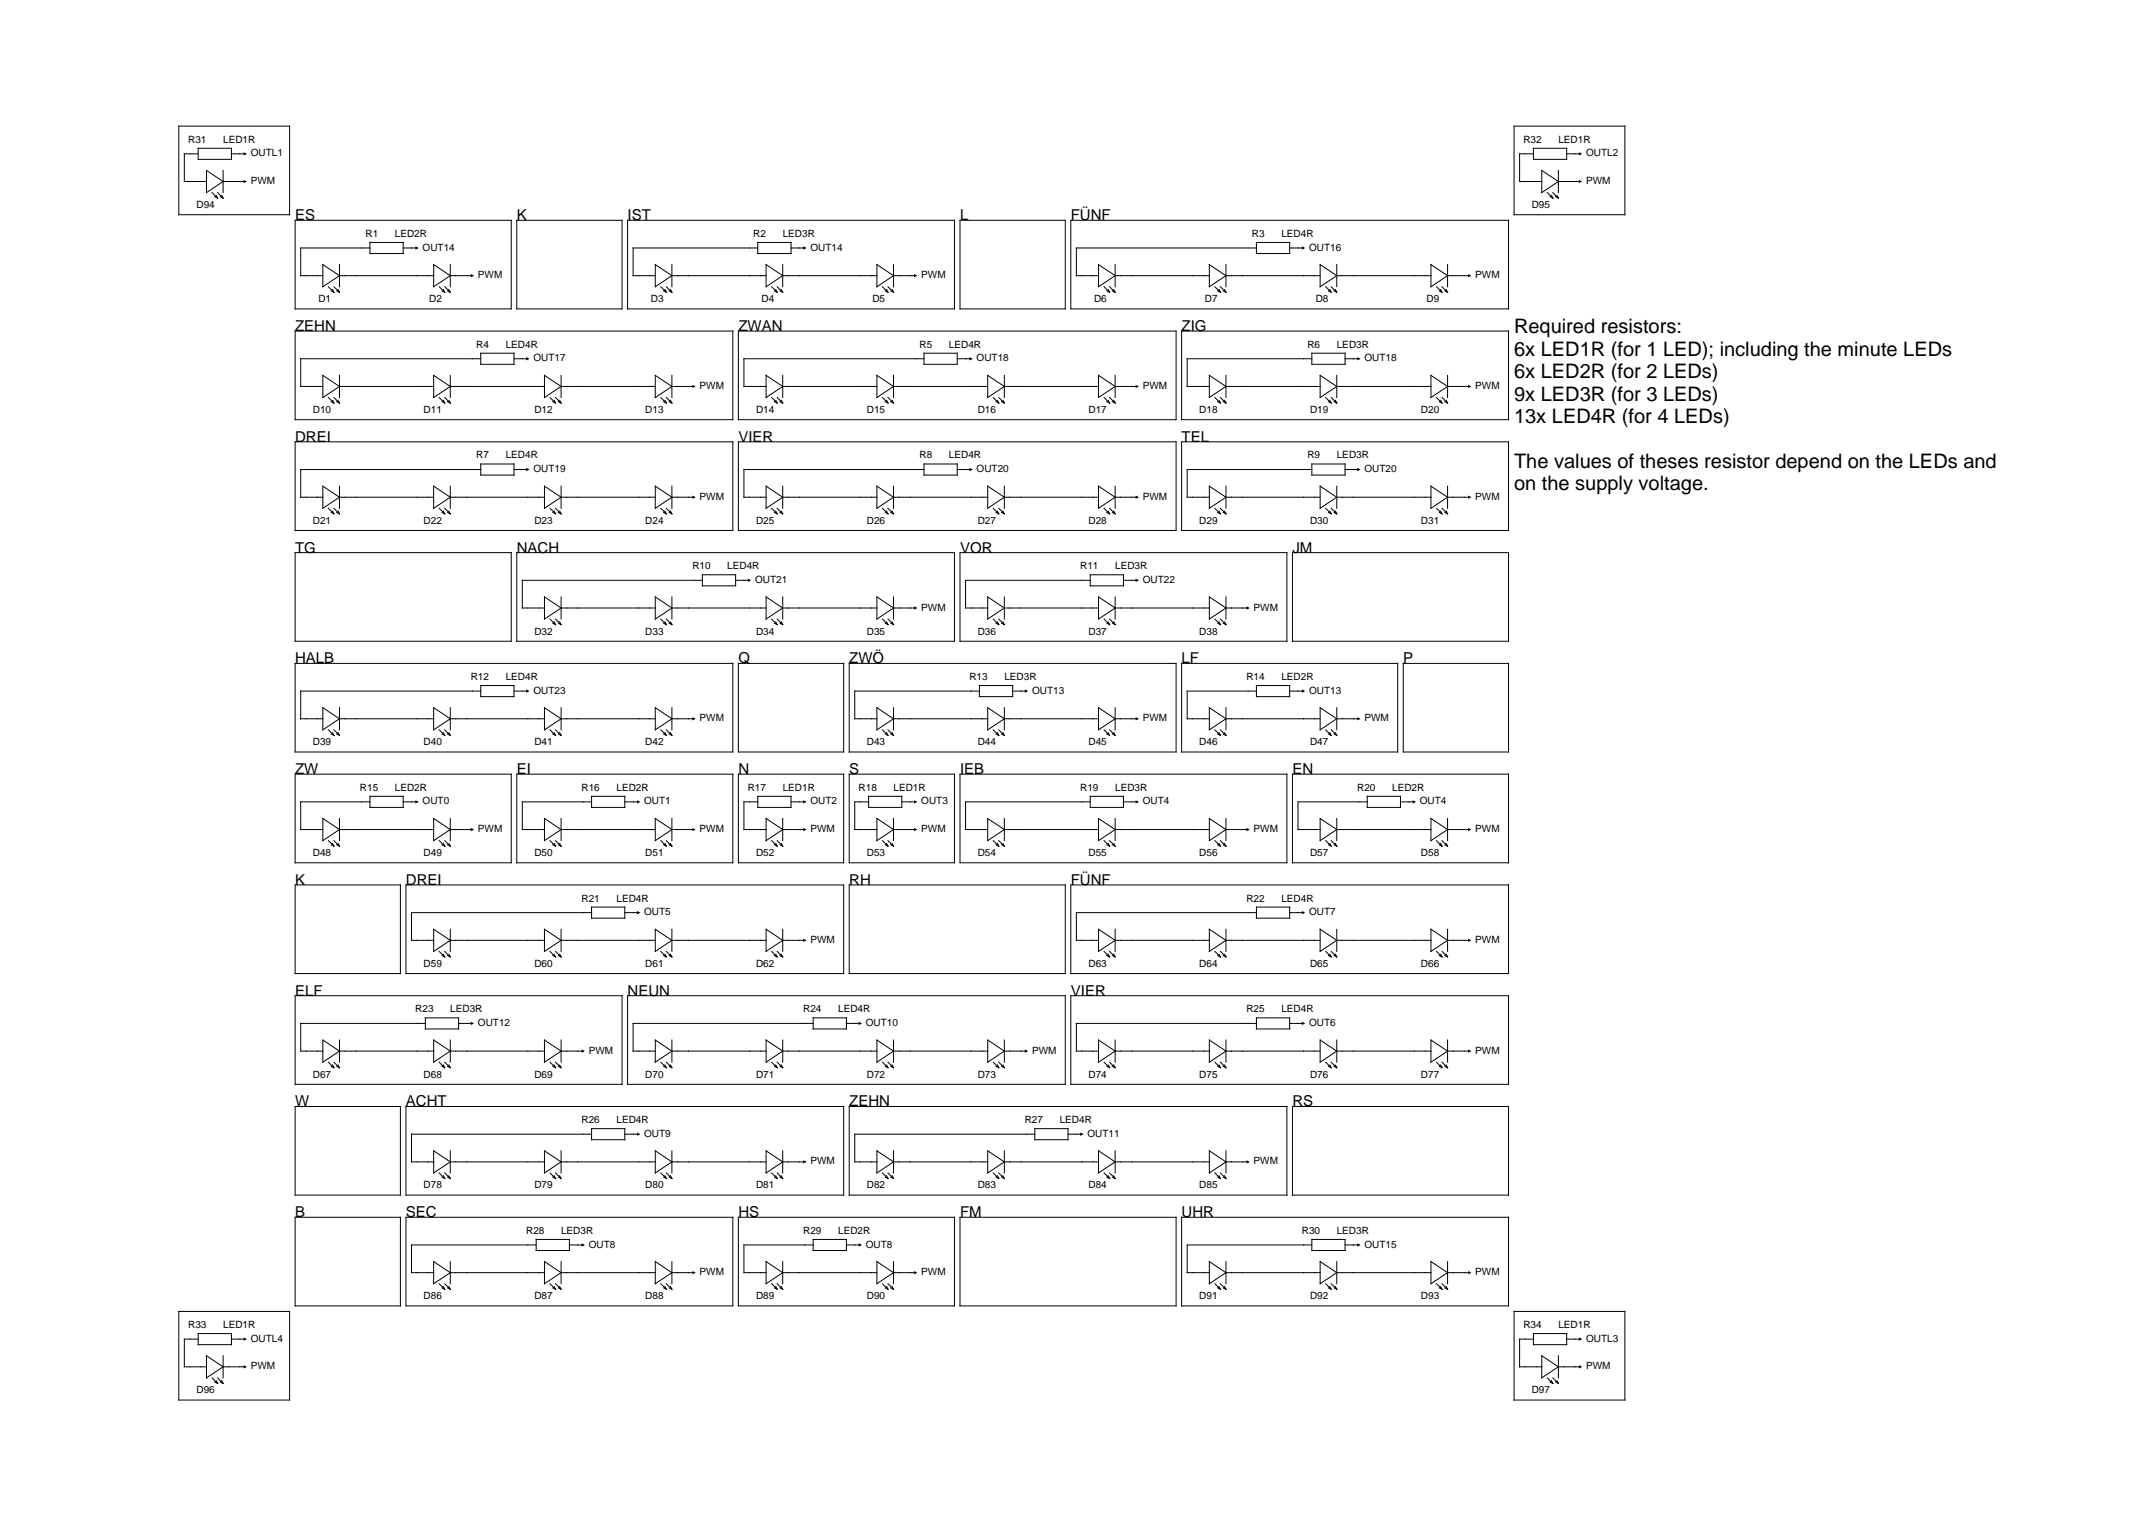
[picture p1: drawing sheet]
<svg xmlns="http://www.w3.org/2000/svg" width="297mm" height="210mm" viewBox="0 0 297 210" stroke-linecap="round" stroke-linejoin="round" font-family="sans-serif">
<g fill="none" stroke="#000" stroke-width=".14">
<path d="M24.7 17.5h15.4v12.2h-15.4zM209.6 17.5h15.3v12.2h-15.3zM27.4 21.3h-1.9v3.8h3.1M27.4 20.5h4.6v1.6h-4.6zM28.6 23.6l2.3 1.5-2.3 1.6zM29.3 26.7l.8 .7M29.7 27.2l.4 .2M29.9 27l.2 .4M30.1 26.7l.8 .7M30.5 27.2l.4 .2M30.7 27l.2 .4M30.9 23.6v3.1"/>
<path d="M30.9 25.1h3.1M32 21.3h2M40.9 30.5h29.9v12.3h-29.9zM44.7 36.6l2.3 1.6-2.3 1.5zM45.5 39.7l.7 .8M46.2 39.7l.8 .8M47 36.6v3.1M47 38.2h13M51.2 34.3h-9.6v3.9h3.1M51.2 33.6h4.6v1.5h-4.6zM55.8 34.3h1.9M60 36.6l2.3 1.6-2.3 1.5z"/>
<path d="M60.8 39.7l.8 .8M61.6 39.7l.7 .8M62.3 38.2h3.1M62.3 36.6v3.1M71.5 30.5h14.6v12.3h-14.6zM86.9 30.5h45.2v12.3h-45.2zM90.7 36.6l2.3 1.6-2.3 1.5zM91.5 39.7l.7 .8M92.2 39.7l.8 .8M93 38.2h13M93 36.6v3.1M104.9 34.3h-17.3v3.9h3.1"/>
<path d="M104.9 33.6h4.6v1.5h-4.6zM106 36.6l2.3 1.6-2.3 1.5zM106.8 39.7l.8 .8M107.6 39.7l.7 .8M108.3 38.2h13.1M108.3 36.6v3.1M109.5 34.3h1.9M121.4 36.6l2.3 1.6-2.3 1.5zM122.1 39.7l.8 .8M122.9 39.7l.8 .8M123.7 38.2h3M123.7 36.6v3.1"/>
<path d="M132.9 30.5h14.6v12.3h-14.6zM148.2 30.5h60.6v12.3h-60.6zM152.1 36.6l2.3 1.6-2.3 1.5zM152.8 39.7l.8 .8M153.6 39.7l.8 .8M154.4 38.2h13M154.4 36.6v3.1M167.4 36.6l2.3 1.6-2.3 1.5zM168.2 39.7l.7 .8M168.9 39.7l.8 .8M169.7 38.2h13M169.7 36.6v3.1"/>
<path d="M173.9 34.3h-24.9v3.9h3.1M173.9 33.6h4.6v1.5h-4.6zM178.5 34.3h1.9M182.7 36.6l2.3 1.6-2.3 1.5zM183.5 39.7l.8 .8M184.3 39.7l.7 .8M185 38.2h13.1M185 36.6v3.1M198.1 36.6l2.3 1.6-2.3 1.5zM198.8 39.7l.8 .8M199.6 39.7l.8 .8M200.4 38.2h3"/>
<path d="M200.4 36.6v3.1M212.3 21.3h-2v3.8h3.1M212.3 20.5h4.6v1.6h-4.6zM213.4 23.6l2.3 1.5-2.3 1.6zM214.2 26.7l.7 .7M214.6 27.2l.3 .2M214.7 27l.2 .4M214.9 26.7l.8 .7M215.3 27.2l.4 .2M215.5 27l.2 .4M215.7 25.1h3.1M215.7 23.6v3.1"/>
<path d="M216.9 21.3h1.9M40.9 45.8h60.5v12.3h-60.5zM44.7 52l2.3 1.5-2.3 1.5zM45.5 55l.7 .8M45.8 40.3l.4 .2M45.8 55.6l.4 .2M46 40.1l.2 .4M46 55.4l.2 .4M46.2 55l.8 .8M46.6 40.3l.4 .2M46.6 55.6l.4 .2M46.8 40.1l.2 .4"/>
<path d="M46.8 55.4l.2 .4M47 52v3M47 53.5h13M60 52l2.3 1.5-2.3 1.5zM60.8 55l.8 .8M61.2 40.3l.4 .2M61.2 55.6l.4 .2M61.4 40.1l.2 .4M61.4 55.4l.2 .4M61.6 55l.7 .8M61.9 40.3l.4 .2M61.9 55.6l.4 .2"/>
<path d="M62.1 40.1l.2 .4M62.1 55.4l.2 .4M62.3 52v3M62.3 53.5h13.1M66.5 49.7h-24.9v3.8h3.1M66.5 48.9h4.6v1.5h-4.6zM71.1 49.7h2M75.4 52l2.3 1.5-2.3 1.5zM76.1 55l.8 .8M76.5 55.6l.4 .2M76.7 55.4l.2 .4M76.9 55l.8 .8"/>
<path d="M77.3 55.6l.4 .2M77.5 55.4l.2 .4M77.7 53.5h13M77.7 52v3M90.7 52l2.3 1.5-2.3 1.5zM91.5 55l.7 .8M91.9 40.3l.3 .2M91.9 55.6l.3 .2M92 40.1l.2 .4M92 55.4l.2 .4M92.2 55l.8 .8M92.6 40.3l.4 .2"/>
<path d="M92.6 55.6l.4 .2M92.8 40.1l.2 .4M92.8 55.4l.2 .4M93 52v3M93 53.5h3.1M102.2 45.8h60.6v12.3h-60.6zM106 52l2.3 1.5-2.3 1.5zM106.8 55l.8 .8M107.2 40.3l.4 .2M107.2 55.6l.4 .2M107.4 40.1l.2 .4M107.4 55.4l.2 .4"/>
<path d="M107.6 55l.7 .8M108 40.3l.3 .2M108 55.6l.3 .2M108.1 40.1l.2 .4M108.1 55.4l.2 .4M108.3 52v3M108.3 53.5h13.1M121.4 52l2.3 1.5-2.3 1.5zM122.1 55l.8 .8M122.5 55.6l.4 .2M122.5 40.3l.4 .2M122.7 40.1l.2 .4"/>
<path d="M122.7 55.4l.2 .4M122.9 55l.8 .8M123.3 55.6l.4 .2M123.3 40.3l.4 .2M123.5 40.1l.2 .4M123.5 55.4l.2 .4M123.7 52v3M123.7 53.5h13M127.9 49.7h-24.9v3.8h3M127.9 48.9h4.6v1.5h-4.6zM132.5 49.7h1.9M136.7 52l2.3 1.5-2.3 1.5z"/>
<path d="M137.5 55l.7 .8M137.9 55.6l.3 .2M138.1 55.4l.1 .4M138.2 55l.8 .8M138.6 55.6l.4 .2M138.8 55.4l.2 .4M139 53.5h13.1M139 52v3M152.1 52l2.3 1.5-2.3 1.5zM152.8 55l.8 .8M153.2 55.6l.4 .2M153.2 40.3l.4 .2"/>
<path d="M153.4 40.1l.2 .4M153.4 55.4l.2 .4M153.6 55l.8 .8M154 55.6l.4 .2M154 40.3l.4 .2M154.2 40.1l.2 .4M154.2 55.4l.2 .4M154.4 52v3M154.4 53.5h3M163.6 45.8h45.2v12.3h-45.2zM167.4 52l2.3 1.5-2.3 1.5zM168.2 55l.7 .8"/>
<path d="M168.5 40.3l.4 .2M168.5 55.6l.4 .2M168.7 40.1l.2 .4M168.7 55.4l.2 .4M168.9 55l.8 .8M169.3 40.3l.4 .2M169.3 55.6l.4 .2M169.5 40.1l.2 .4M169.5 55.4l.2 .4M169.7 52v3M169.7 53.5h13M181.6 49.7h-17.3v3.8h3.1"/>
<path d="M181.6 48.9h4.6v1.5h-4.6zM182.7 52l2.3 1.5-2.3 1.5zM183.5 55l.8 .8M183.9 40.3l.4 .2M183.9 55.6l.4 .2M184.1 40.1l.2 .4M184.1 55.4l.2 .4M184.3 55l.7 .8M184.6 40.3l.4 .2M184.6 55.6l.4 .2M184.8 40.1l.2 .4M184.8 55.4l.2 .4"/>
<path d="M185 52v3M185 53.5h13.1M186.2 49.7h1.9M198.1 52l2.3 1.5-2.3 1.5zM198.8 55l.8 .8M199.2 55.6l.4 .2M199.2 40.3l.4 .2M199.4 40.1l.2 .4M199.4 55.4l.2 .4M199.6 55l.8 .8M200 55.6l.4 .2M200 40.3l.4 .2"/>
<path d="M200.2 40.1l.2 .4M200.2 55.4l.2 .4M200.4 52v3M200.4 53.5h3M40.9 76.5h29.9v12.3h-29.9zM40.9 61.2h60.5v12.2h-60.5zM44.7 67.3l2.3 1.5-2.3 1.6zM45.5 70.4l.7 .7M45.8 71l.4 .1M46 70.8l.2 .3M46.2 70.4l.8 .7M46.6 71l.4 .1"/>
<path d="M46.8 70.8l.2 .3M47 67.3v3.1M47 68.8h13M60 67.3l2.3 1.5-2.3 1.6zM60.8 70.4l.8 .7M61.2 71l.4 .1M61.4 70.8l.2 .3M61.6 70.4l.7 .7M61.9 71l.4 .1M62.1 70.8l.2 .3M62.3 67.3v3.1M62.3 68.8h13.1"/>
<path d="M66.5 65h-24.9v3.8h3.1M66.5 64.2h4.6v1.6h-4.6zM71.1 65h2M71.5 76.5h60.6v12.3h-60.6zM75.4 67.3l2.3 1.5-2.3 1.6zM76.1 70.4l.8 .7M76.5 71l.4 .1M76.7 70.8l.2 .3M76.9 70.4l.8 .7M77.3 71l.4 .1M77.5 70.8l.2 .3M77.7 67.3v3.1"/>
<path d="M77.7 68.8h13M90.7 67.3l2.3 1.5-2.3 1.6zM91.5 70.4l.7 .7M91.9 71l.3 .1M92 70.8l.2 .3M92.2 70.4l.8 .7M92.6 71l.4 .1M92.8 70.8l.2 .3M93 67.3v3.1M93 68.8h3.1M97.2 79.6h4.6v1.5h-4.6zM102.2 61.2h60.6v12.2h-60.6z"/>
<path d="M106 67.3l2.3 1.5-2.3 1.6zM106.8 70.4l.8 .7M107.2 71l.4 .1M107.4 70.8l.2 .3M107.6 70.4l.7 .7M108 71l.3 .1M108.1 70.8l.2 .3M108.3 67.3v3.1M108.3 68.8h13.1M121.4 67.3l2.3 1.5-2.3 1.6zM122.1 70.4l.8 .7M122.5 71l.4 .1"/>
<path d="M122.7 70.8l.2 .3M122.9 70.4l.8 .7M123.3 71l.4 .1M123.5 70.8l.2 .3M123.7 67.3v3.1M123.7 68.8h13M127.9 65h-24.9v3.8h3M127.9 64.2h4.6v1.6h-4.6zM132.5 65h1.9M132.9 76.5h45.2v12.3h-45.2zM136.7 67.3l2.3 1.5-2.3 1.6zM137.5 70.4l.7 .7"/>
<path d="M137.9 71l.3 .1M138.1 70.8l.1 .3M138.2 70.4l.8 .7M138.6 71l.4 .1M138.8 70.8l.2 .3M139 68.8h13.1M139 67.3v3.1M150.9 79.6h4.6v1.5h-4.6zM152.1 67.3l2.3 1.5-2.3 1.6zM152.8 70.4l.8 .7M153.2 71l.4 .1M153.4 70.8l.2 .3"/>
<path d="M153.6 70.4l.8 .7M154 71l.4 .1M154.2 70.8l.2 .3M154.4 67.3v3.1M154.4 68.8h3M163.6 61.2h45.2v12.2h-45.2zM167.4 67.3l2.3 1.5-2.3 1.6zM168.2 70.4l.7 .7M168.5 71l.4 .1M168.7 70.8l.2 .3M168.9 70.4l.8 .7M169.3 71l.4 .1"/>
<path d="M169.5 70.8l.2 .3M169.7 67.3v3.1M169.7 68.8h13M178.9 76.5h29.9v12.3h-29.9zM181.6 65h-17.3v3.8h3.1M181.6 64.2h4.6v1.6h-4.6zM182.7 67.3l2.3 1.5-2.3 1.6zM183.5 70.4l.8 .7M183.9 71l.4 .1M184.1 70.8l.2 .3M184.3 70.4l.7 .7M184.6 71l.4 .1"/>
<path d="M184.8 70.8l.2 .3M185 67.3v3.1M185 68.8h13.1M186.2 65h1.9M198.1 67.3l2.3 1.5-2.3 1.6zM198.8 70.4l.8 .7M199.2 71l.4 .1M199.4 70.8l.2 .3M199.6 70.4l.8 .7M200 71l.4 .1M200.2 70.8l.2 .3M200.4 67.3v3.1"/>
<path d="M200.4 68.8h3M40.9 91.9h60.5v12.2h-60.5zM44.7 98l2.3 1.5-2.3 1.6zM47 98v3.1M47 99.5h13M60 98l2.3 1.5-2.3 1.6zM62.3 98v3.1M62.3 99.5h13.1M66.5 95.7h-24.9v3.8h3.1M66.5 94.9h4.6v1.6h-4.6zM71.1 95.7h2M75.4 82.6l2.3 1.6-2.3 1.5z"/>
<path d="M75.4 98l2.3 1.5-2.3 1.6zM76.1 85.7l.8 .8M76.5 86.3l.4 .2M76.7 86.1l.2 .4M76.9 85.7l.8 .8M77.3 86.3l.4 .2M77.5 86.1l.2 .4M77.7 82.6v3.1M77.7 98v3.1M77.7 84.2h13M77.7 99.5h13M90.7 82.6l2.3 1.6-2.3 1.5z"/>
<path d="M90.7 98l2.3 1.5-2.3 1.6zM91.5 85.7l.7 .8M91.9 86.3l.3 .2M92 86.1l.2 .4M92.2 85.7l.8 .8M92.6 86.3l.4 .2M92.8 86.1l.2 .4M93 82.6v3.1M93 98v3.1M93 84.2h13M93 99.5h3.1M97.2 80.3h-24.9v3.9h3.1"/>
<path d="M101.8 80.3h1.9M102.2 91.9h14.6v12.2h-14.6zM106 82.6l2.3 1.6-2.3 1.5zM106.8 85.7l.8 .8M107.2 86.3l.4 .2M107.4 86.1l.2 .4M107.6 85.7l.7 .8M108 86.3l.3 .2M108.1 86.1l.2 .4M108.3 82.6v3.1M108.3 84.2h13.1M117.5 91.9h45.3v12.2h-45.3z"/>
<path d="M121.4 82.6l2.3 1.6-2.3 1.5zM121.4 98l2.3 1.5-2.3 1.6zM122.1 85.7l.8 .8M122.5 86.3l.4 .2M122.7 86.1l.2 .4M122.9 85.7l.8 .8M123.3 86.3l.4 .2M123.5 86.1l.2 .4M123.7 82.6v3.1M123.7 98v3.1M123.7 84.2h3M123.7 99.5h13"/>
<path d="M135.6 95.7h-17.3v3.8h3.1M135.6 94.9h4.6v1.6h-4.6zM136.7 98l2.3 1.5-2.3 1.6zM136.7 82.6l2.3 1.6-2.3 1.5zM137.5 85.7l.7 .8M137.9 86.3l.3 .2M138.1 86.1l.1 .4M138.2 85.7l.8 .8M138.6 86.3l.4 .2M138.8 86.1l.2 .4M139 82.6v3.1M139 98v3.1"/>
<path d="M139 84.2h13.1M139 99.5h13.1M140.2 95.7h1.9M150.9 80.3h-17.3v3.9h3.1M152.1 98l2.3 1.5-2.3 1.6zM152.1 82.6l2.3 1.6-2.3 1.5zM152.8 85.7l.8 .8M153.2 86.3l.4 .2M153.4 86.1l.2 .4M153.6 85.7l.8 .8M154 86.3l.4 .2M154.2 86.1l.2 .4"/>
<path d="M154.4 82.6v3.1M154.4 98v3.1M154.4 84.2h13M154.4 99.5h3M155.5 80.3h1.9M163.6 91.9h29.9v12.2h-29.9zM167.4 82.6l2.3 1.6-2.3 1.5zM167.4 98l2.3 1.5-2.3 1.6zM168.2 85.7l.7 .8M168.5 86.3l.4 .2M168.7 86.1l.2 .4M168.9 85.7l.8 .8"/>
<path d="M169.3 86.3l.4 .2M169.5 86.1l.2 .4M169.7 82.6v3.1M169.7 98v3.1M169.7 84.2h3.1M169.7 99.5h13M173.9 94.9h4.6v1.6h-4.6zM173.9 95.7h-9.6v3.8h3.1M178.5 95.7h1.9M182.7 98l2.3 1.5-2.3 1.6zM185 98v3.1M185 99.5h3.1"/>
<path d="M194.2 91.9h14.6v12.2h-14.6zM40.9 107.2h29.9v12.3h-29.9zM44.7 113.3l2.3 1.6-2.3 1.5zM45.5 101.1l.7 .7M45.5 116.4l.7 .8M45.8 101.6l.4 .2M45.8 117l.4 .2M46 101.4l.2 .4M46 116.8l.2 .4M46.2 101.1l.8 .7M46.2 116.4l.8 .8M46.6 101.6l.4 .2"/>
<path d="M46.6 117l.4 .2M46.8 101.4l.2 .4M46.8 116.8l.2 .4M47 113.3v3.1M47 114.9h13M51.2 110.3h4.6v1.5h-4.6zM51.2 111h-9.6v3.9h3.1M55.8 111h1.9M60 113.3l2.3 1.6-2.3 1.5zM60.8 101.1l.8 .7M60.8 116.4l.8 .8M61.2 101.6l.4 .2"/>
<path d="M61.2 117l.4 .2M61.4 101.4l.2 .4M61.4 116.8l.2 .4M61.6 101.1l.7 .7M61.6 116.4l.7 .8M61.9 101.6l.4 .2M61.9 117l.4 .2M62.1 101.4l.2 .4M62.1 116.8l.2 .4M62.3 113.3v3.1M62.3 114.9h3.1M71.5 107.2h29.9v12.3h-29.9z"/>
<path d="M75.4 113.3l2.3 1.6-2.3 1.5zM76.1 101.1l.8 .7M76.1 116.4l.8 .8M76.5 101.6l.4 .2M76.5 117l.4 .2M76.7 101.4l.2 .4M76.7 116.8l.2 .4M76.9 101.1l.8 .7M76.9 116.4l.8 .8M77.3 101.6l.4 .2M77.3 117l.4 .2M77.5 101.4l.2 .4"/>
<path d="M77.5 116.8l.2 .4M77.7 113.3v3.1M77.7 114.9h13M81.9 111h-9.6v3.9h3.1M81.9 110.3h4.6v1.5h-4.6zM86.5 111h1.9M90.7 113.3l2.3 1.6-2.3 1.5zM91.5 101.1l.7 .7M91.5 116.4l.7 .8M91.9 117l.3 .2M91.9 101.6l.3 .2M92 101.4l.2 .4"/>
<path d="M92 116.8l.2 .4M92.2 101.1l.8 .7M92.2 116.4l.8 .8M92.6 117l.4 .2M92.6 101.6l.4 .2M92.8 101.4l.2 .4M92.8 116.8l.2 .4M93 113.3v3.1M93 114.9h3.1M102.2 107.2h14.6v12.3h-14.6zM104.9 110.3h4.6v1.5h-4.6zM104.9 111h-1.9v3.9h3"/>
<path d="M106 113.3l2.3 1.6-2.3 1.5zM106.8 116.4l.8 .8M107.2 117l.4 .2M107.4 116.8l.2 .4M107.6 116.4l.7 .8M108 117l.3 .2M108.1 116.8l.2 .4M108.3 113.3v3.1M108.3 114.9h3.1M109.5 111h1.9M117.5 107.2h14.6v12.3h-14.6zM120.2 111h-1.9v3.9h3.1"/>
<path d="M120.2 110.3h4.6v1.5h-4.6zM121.4 113.3l2.3 1.6-2.3 1.5zM122.1 101.1l.8 .7M122.1 116.4l.8 .8M122.5 101.6l.4 .2M122.5 117l.4 .2M122.7 101.4l.2 .4M122.7 116.8l.2 .4M122.9 101.1l.8 .7M122.9 116.4l.8 .8M123.3 101.6l.4 .2M123.3 117l.4 .2"/>
<path d="M123.5 101.4l.2 .4M123.5 116.8l.2 .4M123.7 113.3v3.1M123.7 114.9h3M124.8 111h1.9M132.9 107.2h45.2v12.3h-45.2zM136.7 113.3l2.3 1.6-2.3 1.5zM137.5 101.1l.7 .7M137.5 116.4l.7 .8M137.9 101.6l.3 .2M137.9 117l.3 .2M138.1 101.4l.1 .4"/>
<path d="M138.1 116.8l.1 .4M138.2 101.1l.8 .7M138.2 116.4l.8 .8M138.6 101.6l.4 .2M138.6 117l.4 .2M138.8 101.4l.2 .4M138.8 116.8l.2 .4M139 113.3v3.1M139 114.9h13.1M150.9 110.3h4.6v1.5h-4.6zM150.9 111h-17.3v3.9h3.1M152.1 113.3l2.3 1.6-2.3 1.5z"/>
<path d="M152.8 101.1l.8 .7M152.8 116.4l.8 .8M153.2 101.6l.4 .2M153.2 117l.4 .2M153.4 101.4l.2 .4M153.4 116.8l.2 .4M153.6 101.1l.8 .7M153.6 116.4l.8 .8M154 117l.4 .2M154 101.6l.4 .2M154.2 101.4l.2 .4M154.2 116.8l.2 .4"/>
<path d="M154.4 113.3v3.1M154.4 114.9h13M155.5 111h1.9M167.4 113.3l2.3 1.6-2.3 1.5zM168.2 116.4l.7 .8M168.2 101.1l.7 .7M168.5 101.6l.4 .2M168.5 117l.4 .2M168.7 101.4l.2 .4M168.7 116.8l.2 .4M168.9 101.1l.8 .7M168.9 116.4l.8 .8"/>
<path d="M169.3 101.6l.4 .2M169.3 117l.4 .2M169.5 116.8l.2 .4M169.5 101.4l.2 .4M169.7 113.3v3.1M169.7 114.9h3.1M178.9 107.2h29.9v12.3h-29.9zM182.7 113.3l2.3 1.6-2.3 1.5zM183.5 116.4l.8 .8M183.5 101.1l.8 .7M183.9 117l.4 .2M183.9 101.6l.4 .2"/>
<path d="M184.1 101.4l.2 .4M184.1 116.8l.2 .4M184.3 101.1l.7 .7M184.3 116.4l.7 .8M184.6 117l.4 .2M184.6 101.6l.4 .2M184.8 101.4l.2 .4M184.8 116.8l.2 .4M185 113.3v3.1M185 114.9h13.1M189.2 111h-9.5v3.9h3M189.2 110.3h4.6v1.5h-4.6z"/>
<path d="M193.8 111h2M198.1 113.3l2.3 1.6-2.3 1.5zM198.8 116.4l.8 .8M199.2 117l.4 .2M199.4 116.8l.2 .4M199.6 116.4l.8 .8M200 117l.4 .2M200.2 116.8l.2 .4M200.4 113.3v3.1M200.4 114.9h3M40.9 122.5h14.5v12.3h-14.5zM40.9 137.9h45.2v12.2h-45.2z"/>
<path d="M56.2 122.5h60.6v12.3h-60.6zM60 128.7l2.3 1.5-2.3 1.5zM60.8 131.7l.8 .8M61.2 132.3l.4 .2M61.4 132.1l.2 .4M61.6 131.7l.7 .8M61.9 132.3l.4 .2M62.1 132.1l.2 .4M62.3 128.7v3M62.3 130.2h13.1M75.4 128.7l2.3 1.5-2.3 1.5zM76.1 131.7l.8 .8"/>
<path d="M76.5 132.3l.4 .2M76.7 132.1l.2 .4M76.9 131.7l.8 .8M77.3 132.3l.4 .2M77.5 132.1l.2 .4M77.7 128.7v3M77.7 130.2h13M81.9 125.6h4.6v1.5h-4.6zM81.9 126.4h-24.9v3.8h3M86.5 126.4h1.9M86.9 137.9h60.6v12.2h-60.6zM90.7 128.7l2.3 1.5-2.3 1.5z"/>
<path d="M91.5 131.7l.7 .8M91.9 132.3l.3 .2M92 132.1l.2 .4M92.2 131.7l.8 .8M92.6 132.3l.4 .2M92.8 132.1l.2 .4M93 128.7v3M93 130.2h13M106 128.7l2.3 1.5-2.3 1.5zM106.8 131.7l.8 .8M107.2 132.3l.4 .2M107.4 132.1l.2 .4"/>
<path d="M107.6 131.7l.7 .8M108 132.3l.3 .2M108.1 132.1l.2 .4M108.3 128.7v3M108.3 130.2h3.1M117.5 122.5h30v12.3h-30zM148.2 122.5h60.6v12.3h-60.6zM148.2 137.9h60.6v12.2h-60.6zM152.1 128.7l2.3 1.5-2.3 1.5zM152.8 131.7l.8 .8M153.2 132.3l.4 .2M153.4 132.1l.2 .4"/>
<path d="M153.6 131.7l.8 .8M154 132.3l.4 .2M154.2 132.1l.2 .4M154.4 128.7v3M154.4 130.2h13M167.4 128.7l2.3 1.5-2.3 1.5zM168.2 131.7l.7 .8M168.5 132.3l.4 .2M168.7 132.1l.2 .4M168.9 131.7l.8 .8M169.3 132.3l.4 .2M169.5 132.1l.2 .4"/>
<path d="M169.7 128.7v3M169.7 130.2h13M173.9 125.6h4.6v1.5h-4.6zM173.9 126.4h-24.9v3.8h3.1M178.5 126.4h1.9M182.7 128.7l2.3 1.5-2.3 1.5zM183.5 131.7l.8 .8M183.9 132.3l.4 .2M184.1 132.1l.2 .4M184.3 131.7l.7 .8M184.6 132.3l.4 .2M184.8 132.1l.2 .4"/>
<path d="M185 128.7v3M185 130.2h13.1M198.1 128.7l2.3 1.5-2.3 1.5zM198.8 131.7l.8 .8M199.2 132.3l.4 .2M199.4 132.1l.2 .4M199.6 131.7l.8 .8M200 132.3l.4 .2M200.2 132.1l.2 .4M200.4 128.7v3M200.4 130.2h3M40.9 153.2h14.5v12.3h-14.5z"/>
<path d="M44.7 144l2.3 1.5-2.3 1.6zM45.5 147.1l.7 .7M45.8 147.6l.4 .2M46 147.5l.2 .3M46.2 147.1l.8 .7M46.6 147.6l.4 .2M46.8 147.5l.2 .3M47 144v3.1M47 145.5h13M56.2 153.2h60.6v12.3h-60.6zM58.9 141.7h-17.3v3.8h3.1M58.9 140.9h4.6v1.6h-4.6z"/>
<path d="M60 144l2.3 1.5-2.3 1.6zM60 159.3l2.3 1.6-2.3 1.5zM60.8 147.1l.8 .7M61.2 147.6l.4 .2M61.4 147.5l.2 .3M61.6 147.1l.7 .7M61.9 147.6l.4 .2M62.1 147.5l.2 .3M62.3 144v3.1M62.3 159.3v3.1M62.3 145.5h13.1M63.5 141.7h1.9"/>
<path d="M75.4 144l2.3 1.5-2.3 1.6zM75.4 159.3l2.3 1.6-2.3 1.5zM76.1 147.1l.8 .7M76.5 147.6l.4 .2M76.7 147.5l.2 .3M76.9 147.1l.8 .7M77.3 147.6l.4 .2M77.5 147.5l.2 .3M77.7 144v3.1M77.7 159.3v3.1M77.7 145.5h3M81.9 156.3h4.6v1.5h-4.6z"/>
<path d="M81.9 157h-24.9v3.9h3M86.5 157h1.9M90.7 144l2.3 1.5-2.3 1.6zM90.7 159.3l2.3 1.6-2.3 1.5zM91.5 147.1l.7 .7M91.9 147.6l.3 .2M92 147.5l.2 .3M92.2 147.1l.8 .7M92.6 147.6l.4 .2M92.8 147.5l.2 .3M93 144v3.1M93 159.3v3.1"/>
<path d="M93 145.5h13M106 144l2.3 1.5-2.3 1.6zM106 159.3l2.3 1.6-2.3 1.5zM106.8 147.1l.8 .7M107.2 147.6l.4 .2M107.4 147.5l.2 .3M107.6 147.1l.7 .7M108 147.6l.3 .2M108.1 147.5l.2 .3M108.3 144v3.1M108.3 159.3v3.1M108.3 145.5h13.1"/>
<path d="M112.6 141.7h-25v3.8h3.1M112.6 140.9h4.6v1.6h-4.6zM117.2 141.7h1.9M117.5 153.2h60.6v12.3h-60.6zM121.4 144l2.3 1.5-2.3 1.6zM121.4 159.3l2.3 1.6-2.3 1.5zM122.1 147.1l.8 .7M122.5 147.6l.4 .2M122.7 147.5l.2 .3M122.9 147.1l.8 .7M123.3 147.6l.4 .2M123.5 147.5l.2 .3"/>
<path d="M123.7 144v3.1M123.7 159.3v3.1M123.7 145.5h13M136.7 144l2.3 1.5-2.3 1.6zM136.7 159.3l2.3 1.6-2.3 1.5zM137.5 147.1l.7 .7M137.9 147.6l.3 .2M138.1 147.5l.1 .3M138.2 147.1l.8 .7M138.6 147.6l.4 .2M138.8 147.5l.2 .3M139 144v3.1"/>
<path d="M139 159.3v3.1M139 145.5h3.1M143.2 157h-24.9v3.9h3.1M143.2 156.3h4.6v1.5h-4.6zM147.8 157h2M152.1 144l2.3 1.5-2.3 1.6zM152.1 159.3l2.3 1.6-2.3 1.5zM152.8 147.1l.8 .7M153.2 147.6l.4 .2M153.4 147.5l.2 .3M153.6 147.1l.8 .7M154 147.6l.4 .2"/>
<path d="M154.2 147.5l.2 .3M154.4 144v3.1M154.4 159.3v3.1M154.4 145.5h13M167.4 144l2.3 1.5-2.3 1.6zM167.4 159.3l2.3 1.6-2.3 1.5zM168.2 147.1l.7 .7M168.5 147.6l.4 .2M168.7 147.5l.2 .3M168.9 147.1l.8 .7M169.3 147.6l.4 .2M169.5 147.5l.2 .3"/>
<path d="M169.7 144v3.1M169.7 159.3v3.1M169.7 145.5h13M173.9 140.9h4.6v1.6h-4.6zM173.9 141.7h-24.9v3.8h3.1M178.5 141.7h1.9M178.9 153.2h29.9v12.3h-29.9zM182.7 144l2.3 1.5-2.3 1.6zM183.5 147.1l.8 .7M183.9 147.6l.4 .2M184.1 147.5l.2 .3M184.3 147.1l.7 .7"/>
<path d="M184.6 147.6l.4 .2M184.8 147.5l.2 .3M185 144v3.1M185 145.5h13.1M198.1 144l2.3 1.5-2.3 1.6zM198.8 147.1l.8 .7M199.2 147.6l.4 .2M199.4 147.5l.2 .3M199.6 147.1l.8 .7M200 147.6l.4 .2M200.2 147.5l.2 .3M200.4 144v3.1"/>
<path d="M200.4 145.5h3M40.9 168.5h14.5v12.3h-14.5zM56.2 168.5h45.2v12.3h-45.2zM60 174.7l2.3 1.5-2.3 1.5zM60.8 162.4l.8 .8M60.8 177.7l.8 .8M61.2 163l.4 .2M61.2 178.3l.4 .2M61.4 162.8l.2 .4M61.4 178.1l.2 .4M61.6 162.4l.7 .8M61.6 177.7l.7 .8"/>
<path d="M61.9 163l.4 .2M61.9 178.3l.4 .2M62.1 162.8l.2 .4M62.1 178.1l.2 .4M62.3 174.7v3M62.3 160.9h13.1M62.3 176.2h13.1M74.2 172.4h-17.2v3.8h3M74.2 171.6h4.6v1.5h-4.6zM75.4 174.7l2.3 1.5-2.3 1.5zM76.1 162.4l.8 .8M76.1 177.7l.8 .8"/>
<path d="M76.5 163l.4 .2M76.5 178.3l.4 .2M76.7 162.8l.2 .4M76.7 178.1l.2 .4M76.9 162.4l.8 .8M76.9 177.7l.8 .8M77.3 163l.4 .2M77.3 178.3l.4 .2M77.5 162.8l.2 .4M77.5 178.1l.2 .4M77.7 174.7v3M77.7 160.9h13"/>
<path d="M77.7 176.2h13M78.8 172.4h1.9M90.7 174.7l2.3 1.5-2.3 1.5zM91.5 162.4l.7 .8M91.5 177.7l.7 .8M91.9 163l.3 .2M91.9 178.3l.3 .2M92 162.8l.2 .4M92 178.1l.2 .4M92.2 162.4l.8 .8M92.2 177.7l.8 .8M92.6 163l.4 .2"/>
<path d="M92.6 178.3l.4 .2M92.8 162.8l.2 .4M92.8 178.1l.2 .4M93 174.7v3M93 160.9h13M93 176.2h3.1M102.2 168.5h29.9v12.3h-29.9zM106 174.7l2.3 1.5-2.3 1.5zM106.8 162.4l.8 .8M106.8 177.7l.8 .8M107.2 163l.4 .2M107.2 178.3l.4 .2"/>
<path d="M107.4 162.8l.2 .4M107.4 178.1l.2 .4M107.6 162.4l.7 .8M107.6 177.7l.7 .8M108 163l.3 .2M108 178.3l.3 .2M108.1 178.1l.2 .4M108.1 162.8l.2 .4M108.3 174.7v3M108.3 160.9h3.1M108.3 176.2h13.1M112.6 172.4h-9.6v3.8h3"/>
<path d="M112.6 171.6h4.6v1.5h-4.6zM117.2 172.4h1.9M121.4 174.7l2.3 1.5-2.3 1.5zM122.1 162.4l.8 .8M122.1 177.7l.8 .8M122.5 178.3l.4 .2M122.5 163l.4 .2M122.7 162.8l.2 .4M122.7 178.1l.2 .4M122.9 162.4l.8 .8M122.9 177.7l.8 .8M123.3 178.3l.4 .2"/>
<path d="M123.3 163l.4 .2M123.5 162.8l.2 .4M123.5 178.1l.2 .4M123.7 174.7v3M123.7 160.9h13M123.7 176.2h3M132.9 168.5h29.9v12.3h-29.9zM137.5 162.4l.7 .8M137.9 163l.3 .2M138.1 162.8l.1 .4M138.2 162.4l.8 .8M138.6 163l.4 .2"/>
<path d="M138.8 162.8l.2 .4M139 160.9h13.1M152.8 162.4l.8 .8M153.2 163l.4 .2M153.4 162.8l.2 .4M153.6 162.4l.8 .8M154 163l.4 .2M154.2 162.8l.2 .4M154.4 160.9h13M163.6 168.5h45.2v12.3h-45.2zM167.4 174.7l2.3 1.5-2.3 1.5zM168.2 162.4l.7 .8"/>
<path d="M168.2 177.7l.7 .8M168.5 178.3l.4 .2M168.5 163l.4 .2M168.7 162.8l.2 .4M168.7 178.1l.2 .4M168.9 162.4l.8 .8M168.9 177.7l.8 .8M169.3 178.3l.4 .2M169.3 163l.4 .2M169.5 162.8l.2 .4M169.5 178.1l.2 .4M169.7 174.7v3"/>
<path d="M169.7 160.9h3.1M169.7 176.2h13M181.6 171.6h4.6v1.5h-4.6zM181.6 172.4h-17.3v3.8h3.1M182.7 174.7l2.3 1.5-2.3 1.5zM183.5 177.7l.8 .8M183.9 178.3l.4 .2M184.1 178.1l.2 .4M184.3 177.7l.7 .8M184.6 178.3l.4 .2M184.8 178.1l.2 .4M185 174.7v3"/>
<path d="M185 176.2h13.1M186.2 172.4h1.9M198.1 174.7l2.3 1.5-2.3 1.5zM198.8 177.7l.8 .8M199.2 178.3l.4 .2M199.4 178.1l.2 .4M199.6 177.7l.8 .8M200 178.3l.4 .2M200.2 178.1l.2 .4M200.4 174.7v3M200.4 176.2h3M24.7 181.6h15.4v12.2h-15.4z"/>
<path d="M27.4 184.6h4.6v1.6h-4.6zM27.4 185.4h-1.9v3.8h3.1M28.6 187.7l2.3 1.5-2.3 1.6zM29.3 190.8l.8 .7M29.7 191.4l.4 .1M29.9 191.2l.2 .3M30.1 190.8l.8 .7M30.5 191.4l.4 .1M30.7 191.2l.2 .3M30.9 187.7v3.1M30.9 189.2h3.1M32 185.4h2"/>
<path d="M209.6 181.6h15.3v12.2h-15.3zM212.3 184.6h4.6v1.6h-4.6zM212.3 185.4h-2v3.8h3.1M213.4 187.7l2.3 1.5-2.3 1.6zM214.2 190.8l.7 .7M214.6 191.4l.3 .1M214.7 191.2l.2 .3M214.9 190.8l.8 .7M215.3 191.4l.4 .1M215.5 191.2l.2 .3M215.7 187.7v3.1M215.7 189.2h3.1"/>
<path d="M216.9 185.4h1.9"/>
</g>
<g fill="#000">
<path d="M33.7 24.9l.5 .2-.5 .3zM33.7 21.1l.5 .2-.5 .2zM57.5 34.1l.5 .2-.5 .3zM65.2 37.9l.4 .3-.4 .2zM111.2 34.1l.4 .2-.4 .3zM126.5 37.9l.5 .3-.5 .2zM180.2 34.1l.5 .2-.5 .3zM203.2 37.9l.5 .3-.5 .2zM218.5 24.9l.5 .2-.5 .3zM218.5 21.1l.5 .2-.5 .2zM72.8 49.4l.5 .3-.5 .2zM95.8 53.3l.5 .2-.5 .2z"/>
<path d="M134.2 49.4l.4 .3-.4 .2zM157.2 53.3l.5 .2-.5 .2zM187.9 49.4l.4 .3-.4 .2zM203.2 53.3l.5 .2-.5 .2zM72.8 64.8l.5 .2-.5 .2zM95.8 68.6l.5 .2-.5 .3zM134.2 64.8l.4 .2-.4 .2zM157.2 68.6l.5 .2-.5 .3zM187.9 64.8l.4 .2-.4 .2zM203.2 68.6l.5 .2-.5 .3zM72.8 95.5l.5 .2-.5 .2zM95.8 99.3l.5 .2-.5 .3z"/>
<path d="M103.5 80.1l.5 .2-.5 .3zM126.5 84l.5 .2-.5 .2zM141.9 95.5l.4 .2-.4 .2zM157.2 80.1l.5 .2-.5 .3zM157.2 99.3l.5 .2-.5 .3zM172.5 84l.5 .2-.5 .2zM180.2 95.5l.5 .2-.5 .2zM187.9 99.3l.4 .2-.4 .3zM57.5 110.8l.5 .2-.5 .3zM65.2 114.6l.4 .3-.4 .2zM88.2 110.8l.4 .2-.4 .3zM95.8 114.6l.5 .3-.5 .2z"/>
<path d="M111.2 114.6l.4 .3-.4 .2zM111.2 110.8l.4 .2-.4 .3zM126.5 114.6l.5 .3-.5 .2zM126.5 110.8l.5 .2-.5 .3zM157.2 110.8l.5 .2-.5 .3zM172.5 114.6l.5 .3-.5 .2zM195.5 110.8l.5 .2-.5 .3zM203.2 114.6l.5 .3-.5 .2zM88.2 126.1l.4 .3-.4 .2zM111.2 130l.4 .2-.4 .2zM180.2 126.1l.5 .3-.5 .2zM203.2 130l.5 .2-.5 .2z"/>
<path d="M65.2 141.5l.4 .2-.4 .2zM80.5 145.3l.5 .2-.5 .3zM88.2 156.8l.4 .2-.4 .3zM118.8 141.5l.5 .2-.5 .2zM141.9 145.3l.4 .2-.4 .3zM149.5 156.8l.5 .2-.5 .3zM180.2 141.5l.5 .2-.5 .2zM203.2 145.3l.5 .2-.5 .3zM80.5 172.1l.5 .3-.5 .2zM95.8 176l.5 .2-.5 .2zM111.2 160.6l.4 .3-.4 .2zM118.8 172.1l.5 .3-.5 .2z"/>
<path d="M126.5 176l.5 .2-.5 .2zM172.5 160.6l.5 .3-.5 .2zM187.9 172.1l.4 .3-.4 .2zM203.2 176l.5 .2-.5 .2zM33.7 189l.5 .2-.5 .3zM33.7 185.2l.5 .2-.5 .2zM218.5 189l.5 .2-.5 .3zM218.5 185.2l.5 .2-.5 .2z"/>
</g>
<g font-size="2.8">
<text x="209.6" y="46.2">Required resistors:</text>
<text x="209.6" y="49.3">6x LED1R (for 1 LED); including the minute LEDs</text>
<text x="209.6" y="52.4">6x LED2R (for 2 LEDs)</text>
<text x="209.6" y="55.5">9x LED3R (for 3 LEDs)</text>
<text x="209.6" y="58.6">13x LED4R (for 4 LEDs)</text>
<text x="209.6" y="64.8">The values of theses resistor depend on the LEDs and</text>
<text x="209.6" y="67.9">on the supply voltage.</text>
</g>
<g font-size="2.1">
<text x="40.9" y="30.5">ES</text>
<text x="71.5" y="30.5">K</text>
<text x="86.9" y="30.5">IST</text>
<text x="132.9" y="30.5">L</text>
<text x="148.2" y="30.5">FÜNF</text>
<text x="40.9" y="45.8">ZEHN</text>
<text x="102.2" y="45.8">ZWAN</text>
<text x="163.6" y="45.8">ZIG</text>
<text x="40.9" y="61.2">DREI</text>
<text x="102.2" y="61.2">VIER</text>
<text x="163.6" y="61.2">TEL</text>
<text x="40.9" y="76.5">TG</text>
<text x="71.5" y="76.5">NACH</text>
<text x="132.9" y="76.5">VOR</text>
<text x="178.9" y="76.5">JM</text>
<text x="40.9" y="91.9">HALB</text>
<text x="102.2" y="91.9">Q</text>
<text x="117.5" y="91.9">ZWÖ</text>
<text x="163.6" y="91.9">LF</text>
<text x="194.2" y="91.9">P</text>
<text x="40.9" y="107.2">ZW</text>
<text x="71.5" y="107.2">EI</text>
<text x="102.2" y="107.2">N</text>
<text x="117.5" y="107.2">S</text>
<text x="132.9" y="107.2">IEB</text>
<text x="178.9" y="107.2">EN</text>
<text x="40.9" y="122.5">K</text>
<text x="56.2" y="122.5">DREI</text>
<text x="117.5" y="122.5">RH</text>
<text x="148.2" y="122.5">FÜNF</text>
<text x="40.9" y="137.9">ELF</text>
<text x="86.9" y="137.9">NEUN</text>
<text x="148.2" y="137.9">VIER</text>
<text x="40.9" y="153.2">W</text>
<text x="56.2" y="153.2">ACHT</text>
<text x="117.5" y="153.2">ZEHN</text>
<text x="178.9" y="153.2">RS</text>
<text x="40.9" y="168.5">B</text>
<text x="56.2" y="168.5">SEC</text>
<text x="102.2" y="168.5">HS</text>
<text x="132.9" y="168.5">FM</text>
<text x="163.6" y="168.5">UHR</text>
</g>
<g font-size="1.4">
<text x="26" y="19.8">R31</text>
<text x="30.9" y="19.8">LED1R</text>
<text x="34.7" y="21.7">OUTL1</text>
<text x="210.9" y="19.8">R32</text>
<text x="215.7" y="19.8">LED1R</text>
<text x="219.5" y="21.7">OUTL2</text>
<text x="27.2" y="28.8">D94</text>
<text x="34.7" y="25.5">PWM</text>
<text x="212" y="28.8">D95</text>
<text x="219.5" y="25.5">PWM</text>
<text x="50.6" y="32.8">R1</text>
<text x="54.7" y="32.8">LED2R</text>
<text x="58.5" y="34.7">OUT14</text>
<text x="104.3" y="32.8">R2</text>
<text x="108.3" y="32.8">LED3R</text>
<text x="112.2" y="34.7">OUT14</text>
<text x="173.3" y="32.8">R3</text>
<text x="177.4" y="32.8">LED4R</text>
<text x="181.2" y="34.7">OUT16</text>
<text x="44.1" y="41.8">D1</text>
<text x="59.4" y="41.8">D2</text>
<text x="66.2" y="38.5">PWM</text>
<text x="90.1" y="41.8">D3</text>
<text x="105.4" y="41.8">D4</text>
<text x="120.8" y="41.8">D5</text>
<text x="127.5" y="38.5">PWM</text>
<text x="151.4" y="41.8">D6</text>
<text x="166.8" y="41.8">D7</text>
<text x="182.1" y="41.8">D8</text>
<text x="197.4" y="41.8">D9</text>
<text x="204.2" y="38.5">PWM</text>
<text x="65.9" y="48.1">R4</text>
<text x="70" y="48.1">LED4R</text>
<text x="73.8" y="50">OUT17</text>
<text x="96.8" y="53.9">PWM</text>
<text x="127.3" y="48.1">R5</text>
<text x="131.3" y="48.1">LED4R</text>
<text x="135.2" y="50">OUT18</text>
<text x="158.2" y="53.9">PWM</text>
<text x="181" y="48.1">R6</text>
<text x="185" y="48.1">LED3R</text>
<text x="188.9" y="50">OUT18</text>
<text x="204.2" y="53.9">PWM</text>
<text x="43.3" y="57.2">D10</text>
<text x="58.6" y="57.2">D11</text>
<text x="74" y="57.2">D12</text>
<text x="89.3" y="57.2">D13</text>
<text x="104.6" y="57.2">D14</text>
<text x="120" y="57.2">D15</text>
<text x="135.3" y="57.2">D16</text>
<text x="150.7" y="57.2">D17</text>
<text x="166" y="57.2">D18</text>
<text x="181.3" y="57.2">D19</text>
<text x="196.7" y="57.2">D20</text>
<text x="65.9" y="63.5">R7</text>
<text x="70" y="63.5">LED4R</text>
<text x="73.8" y="65.4">OUT19</text>
<text x="127.3" y="63.5">R8</text>
<text x="131.3" y="63.5">LED4R</text>
<text x="135.2" y="65.4">OUT20</text>
<text x="181" y="63.5">R9</text>
<text x="185" y="63.5">LED3R</text>
<text x="188.9" y="65.4">OUT20</text>
<text x="96.8" y="69.2">PWM</text>
<text x="158.2" y="69.2">PWM</text>
<text x="204.2" y="69.2">PWM</text>
<text x="43.3" y="72.5">D21</text>
<text x="58.6" y="72.5">D22</text>
<text x="74" y="72.5">D23</text>
<text x="89.3" y="72.5">D24</text>
<text x="104.6" y="72.5">D25</text>
<text x="120" y="72.5">D26</text>
<text x="135.3" y="72.5">D27</text>
<text x="150.7" y="72.5">D28</text>
<text x="166" y="72.5">D29</text>
<text x="181.3" y="72.5">D30</text>
<text x="196.7" y="72.5">D31</text>
<text x="95.8" y="78.8">R10</text>
<text x="100.7" y="78.8">LED4R</text>
<text x="104.5" y="80.7">OUT21</text>
<text x="149.5" y="78.8">R11</text>
<text x="154.4" y="78.8">LED3R</text>
<text x="158.2" y="80.7">OUT22</text>
<text x="74" y="87.9">D32</text>
<text x="89.3" y="87.9">D33</text>
<text x="104.6" y="87.9">D34</text>
<text x="120" y="87.9">D35</text>
<text x="127.5" y="84.5">PWM</text>
<text x="135.3" y="87.9">D36</text>
<text x="150.7" y="87.9">D37</text>
<text x="166" y="87.9">D38</text>
<text x="173.5" y="84.5">PWM</text>
<text x="65.2" y="94.2">R12</text>
<text x="70" y="94.2">LED4R</text>
<text x="134.2" y="94.2">R13</text>
<text x="139" y="94.2">LED3R</text>
<text x="172.5" y="94.2">R14</text>
<text x="177.4" y="94.2">LED2R</text>
<text x="73.8" y="96">OUT23</text>
<text x="96.8" y="99.9">PWM</text>
<text x="142.8" y="96">OUT13</text>
<text x="158.2" y="99.9">PWM</text>
<text x="181.2" y="96">OUT13</text>
<text x="188.9" y="99.9">PWM</text>
<text x="43.3" y="103.2">D39</text>
<text x="58.6" y="103.2">D40</text>
<text x="74" y="103.2">D41</text>
<text x="89.3" y="103.2">D42</text>
<text x="120" y="103.2">D43</text>
<text x="135.3" y="103.2">D44</text>
<text x="150.7" y="103.2">D45</text>
<text x="166" y="103.2">D46</text>
<text x="181.3" y="103.2">D47</text>
<text x="49.8" y="109.5">R15</text>
<text x="54.7" y="109.5">LED2R</text>
<text x="58.5" y="111.4">OUT0</text>
<text x="80.5" y="109.5">R16</text>
<text x="85.3" y="109.5">LED2R</text>
<text x="89.2" y="111.4">OUT1</text>
<text x="103.5" y="109.5">R17</text>
<text x="108.3" y="109.5">LED1R</text>
<text x="112.2" y="111.4">OUT2</text>
<text x="118.8" y="109.5">R18</text>
<text x="123.7" y="109.5">LED1R</text>
<text x="127.5" y="111.4">OUT3</text>
<text x="149.5" y="109.5">R19</text>
<text x="154.4" y="109.5">LED3R</text>
<text x="158.2" y="111.4">OUT4</text>
<text x="187.9" y="109.5">R20</text>
<text x="192.7" y="109.5">LED2R</text>
<text x="196.5" y="111.4">OUT4</text>
<text x="43.3" y="118.5">D48</text>
<text x="58.6" y="118.5">D49</text>
<text x="66.2" y="115.2">PWM</text>
<text x="74" y="118.5">D50</text>
<text x="89.3" y="118.5">D51</text>
<text x="96.8" y="115.2">PWM</text>
<text x="104.6" y="118.5">D52</text>
<text x="112.2" y="115.2">PWM</text>
<text x="120" y="118.5">D53</text>
<text x="127.5" y="115.2">PWM</text>
<text x="135.3" y="118.5">D54</text>
<text x="150.7" y="118.5">D55</text>
<text x="166" y="118.5">D56</text>
<text x="173.5" y="115.2">PWM</text>
<text x="181.3" y="118.5">D57</text>
<text x="196.7" y="118.5">D58</text>
<text x="204.2" y="115.2">PWM</text>
<text x="80.5" y="124.8">R21</text>
<text x="85.3" y="124.8">LED4R</text>
<text x="172.5" y="124.8">R22</text>
<text x="177.4" y="124.8">LED4R</text>
<text x="89.2" y="126.7">OUT5</text>
<text x="112.2" y="130.5">PWM</text>
<text x="181.2" y="126.7">OUT7</text>
<text x="204.2" y="130.5">PWM</text>
<text x="58.6" y="133.9">D59</text>
<text x="74" y="133.9">D60</text>
<text x="89.3" y="133.9">D61</text>
<text x="104.6" y="133.9">D62</text>
<text x="150.7" y="133.9">D63</text>
<text x="166" y="133.9">D64</text>
<text x="181.3" y="133.9">D65</text>
<text x="196.7" y="133.9">D66</text>
<text x="57.5" y="140.2">R23</text>
<text x="62.3" y="140.2">LED3R</text>
<text x="66.2" y="142.1">OUT12</text>
<text x="111.2" y="140.2">R24</text>
<text x="116" y="140.2">LED4R</text>
<text x="119.8" y="142.1">OUT10</text>
<text x="172.5" y="140.2">R25</text>
<text x="177.4" y="140.2">LED4R</text>
<text x="181.2" y="142.1">OUT6</text>
<text x="43.3" y="149.2">D67</text>
<text x="58.6" y="149.2">D68</text>
<text x="74" y="149.2">D69</text>
<text x="81.5" y="145.9">PWM</text>
<text x="89.3" y="149.2">D70</text>
<text x="104.6" y="149.2">D71</text>
<text x="120" y="149.2">D72</text>
<text x="135.3" y="149.2">D73</text>
<text x="142.8" y="145.9">PWM</text>
<text x="150.7" y="149.2">D74</text>
<text x="166" y="149.2">D75</text>
<text x="181.3" y="149.2">D76</text>
<text x="196.7" y="149.2">D77</text>
<text x="204.2" y="145.9">PWM</text>
<text x="80.5" y="155.5">R26</text>
<text x="85.3" y="155.5">LED4R</text>
<text x="141.8" y="155.5">R27</text>
<text x="146.7" y="155.5">LED4R</text>
<text x="89.2" y="157.4">OUT9</text>
<text x="112.2" y="161.2">PWM</text>
<text x="150.5" y="157.4">OUT11</text>
<text x="173.5" y="161.2">PWM</text>
<text x="58.6" y="164.5">D78</text>
<text x="74" y="164.5">D79</text>
<text x="89.3" y="164.5">D80</text>
<text x="104.6" y="164.5">D81</text>
<text x="120" y="164.5">D82</text>
<text x="135.3" y="164.5">D83</text>
<text x="150.7" y="164.5">D84</text>
<text x="166" y="164.5">D85</text>
<text x="72.8" y="170.8">R28</text>
<text x="77.7" y="170.8">LED3R</text>
<text x="81.5" y="172.7">OUT8</text>
<text x="111.2" y="170.8">R29</text>
<text x="116" y="170.8">LED2R</text>
<text x="119.8" y="172.7">OUT8</text>
<text x="180.2" y="170.8">R30</text>
<text x="185" y="170.8">LED3R</text>
<text x="188.9" y="172.7">OUT15</text>
<text x="58.6" y="179.9">D86</text>
<text x="74" y="179.9">D87</text>
<text x="89.3" y="179.9">D88</text>
<text x="96.8" y="176.6">PWM</text>
<text x="104.6" y="179.9">D89</text>
<text x="120" y="179.9">D90</text>
<text x="127.5" y="176.6">PWM</text>
<text x="166" y="179.9">D91</text>
<text x="181.3" y="179.9">D92</text>
<text x="196.7" y="179.9">D93</text>
<text x="204.2" y="176.6">PWM</text>
<text x="26" y="183.9">R33</text>
<text x="30.9" y="183.9">LED1R</text>
<text x="34.7" y="185.8">OUTL4</text>
<text x="210.9" y="183.9">R34</text>
<text x="215.7" y="183.9">LED1R</text>
<text x="219.5" y="185.8">OUTL3</text>
<text x="34.7" y="189.6">PWM</text>
<text x="219.5" y="189.6">PWM</text>
<text x="27.2" y="192.9">D96</text>
<text x="212" y="192.9">D97</text>
</g>
</svg>
